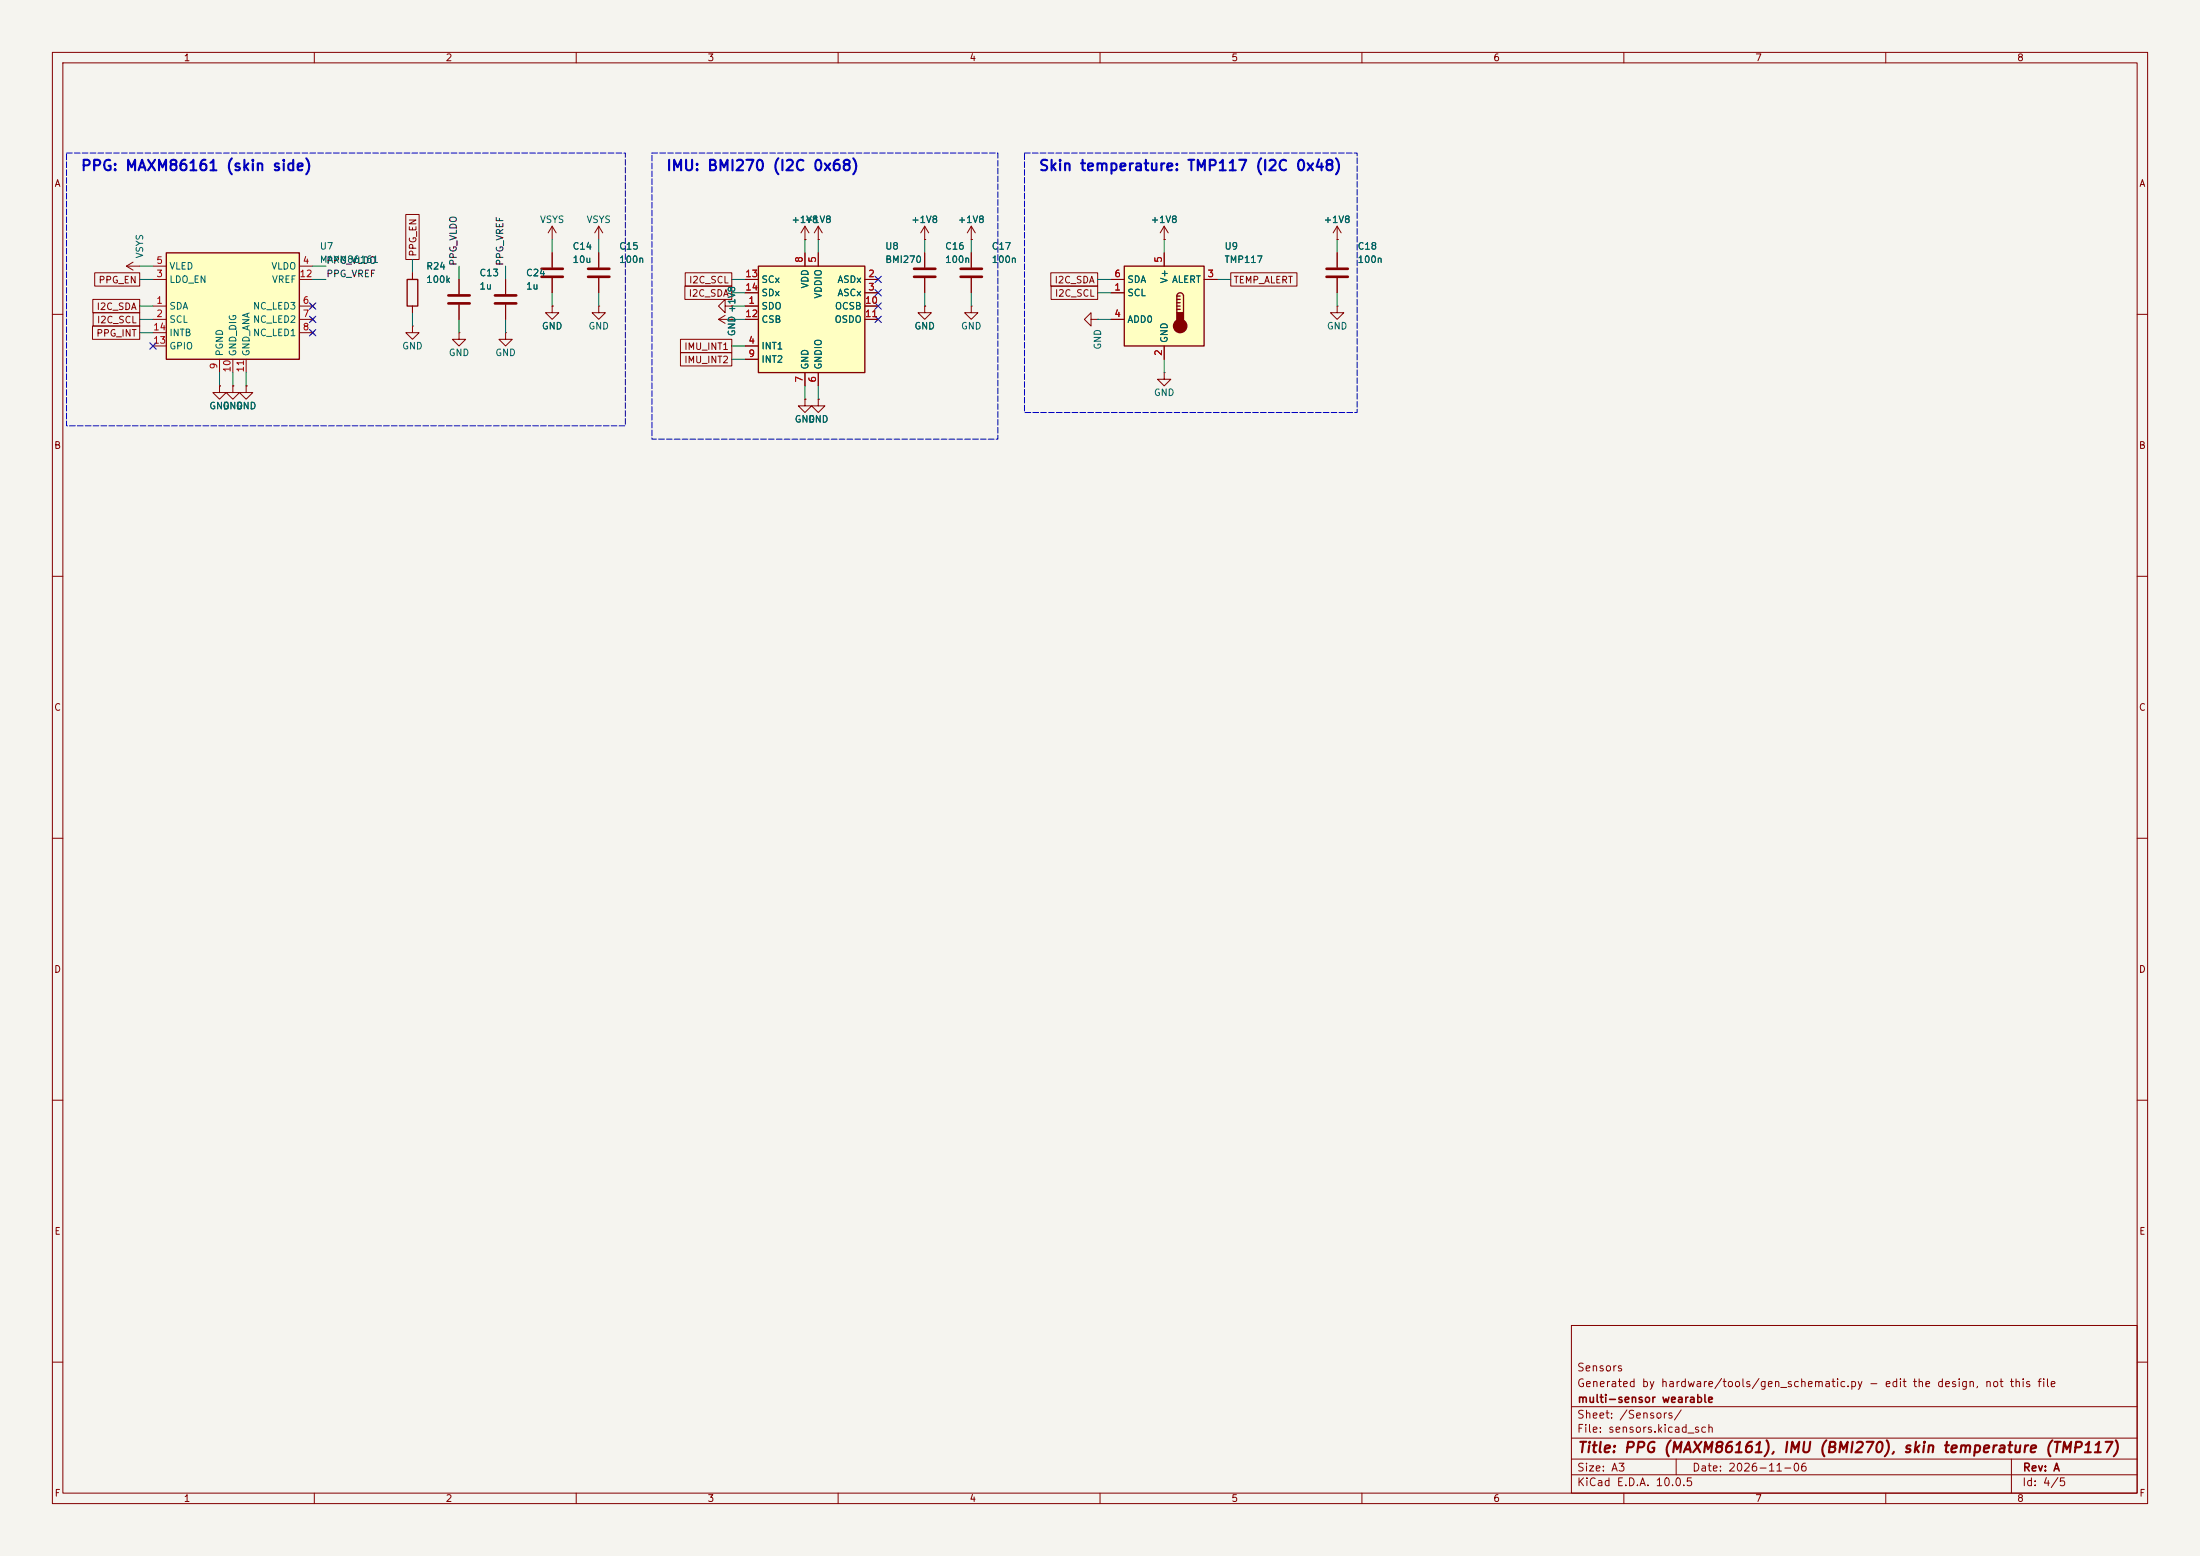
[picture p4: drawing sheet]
<svg xmlns="http://www.w3.org/2000/svg" width="420mm" height="297mm" viewBox="0 0 420 297" stroke-linecap="round" stroke-linejoin="round" font-family="sans-serif">
<path d="M0 0h420v297h-420z" fill="#f5f4ef" stroke="#f5f4ef" stroke-width=".19"/>
<g fill="none" stroke="#840000" stroke-width=".19">
<path d="M10 10h400v277h-400zM12 12h396v273h-396zM60 10v2M110 10v2M160 10v2M210 10v2M260 10v2M310 10v2M360 10v2M24.1 50.8l1.3 .8M24.1 50.8h2.6M25.4 50l-1.3 .8"/>
<path d="M96.5 53.3v2.8M96.5 58.2v2.8M105.4 58.4v1.3h1.3l-1.3 1.3-1.3-1.3h1.3M105.4 58.4h.1M105.4 43.2l-.8 1.3M105.4 43.2l.8 1.3M105.4 43.2v2.5M105.4 48.3v2.8M105.4 53.1v2.8M114.3 58.4v1.3h1.3l-1.3 1.3-1.3-1.3h1.3M114.3 58.4h.1M114.3 43.2l-.8 1.3"/>
<path d="M114.3 43.2l.8 1.3M114.3 43.2v2.5M138.4 58.4v-1.2l-1.2 1.2 1.2 1.3v-1.3h1.3M139.7 58.4h.1M153.7 45.7h.1M153.7 43.2l-.8 1.3M153.7 43.2l.7 1.3M153.7 43.2v2.5M156.2 45.7h.1M156.2 43.2l-.8 1.3M156.2 43.2l.8 1.3M156.2 43.2v2.5"/>
<path d="M176.5 58.4v1.3h1.3l-1.3 1.3-1.2-1.3h1.2M176.5 58.4h.1M176.5 45.7h.1M176.5 43.2v2.5M176.5 48.3v2.8M176.5 53.1v2.8M176.5 43.2l-.7 1.3M176.5 43.2l.8 1.3M10 60h2M137.2 61l1.2 .7M137.2 61h2.5M138.4 60.2l-1.2 .8"/>
<path d="M139.7 61h.1M153.7 76.2v1.3h1.2l-1.2 1.2-1.3-1.2h1.3M153.7 76.2h.1M156.2 76.2v1.3h1.3l-1.3 1.2-1.3-1.2h1.3M156.2 76.2h.1M222.2 71.1v1.3h1.3l-1.3 1.3-1.2-1.3h1.2M222.2 71.1h.1M408 60h2M10 110h2M408 110h2M10 160h2M408 160h2"/>
<path d="M10 210h2M408 210h2M300 253h108v32h-108zM10 260h2M300 278.5h108M300 274.5h108M300 268.5h108M320 278.5v3M384 278.5v6.5M408 260h2M60 285v2M110 285v2"/>
<path d="M160 285v2M210 285v2M260 285v2M300 281.5h108M310 285v2M360 285v2"/>
</g>
<path d="M94.5 56.4h4.1M94.5 57.9h4.1M103.4 51.3h4M103.4 52.8h4M174.5 51.3h4.1M174.5 52.8h4.1" fill="none" stroke="#840000" stroke-width=".51"/>
<path d="M144.8 50.8h20.3v20.3h-20.3z" fill="#ffffc2"/>
<path d="M144.8 50.8h20.3v20.3h-20.3z" fill="none" stroke="#840000" stroke-width=".25"/>
<g fill="none" stroke="#840000" stroke-width=".19">
<path d="M142.2 58.4h2.6M142.2 53.3h2.6M142.2 55.9h2.6M153.7 48.3v2.5M156.2 48.3v2.5M165.1 58.4h2.5M165.1 53.3h2.5M165.1 55.9h2.5M142.2 66h2.6M142.2 68.6h2.6M142.2 61h2.6M153.7 71.1v2.6"/>
<path d="M156.2 71.1v2.6M165.1 61h2.5"/>
</g>
<path d="M31.7 48.3h25.4v20.3h-25.4z" fill="#ffffc2"/>
<path d="M31.7 48.3h25.4v20.3h-25.4zM77.7 53.3h2.1v5.1h-2.1z" fill="none" stroke="#840000" stroke-width=".25"/>
<g fill="none" stroke="#840000" stroke-width=".19">
<path d="M29.2 58.4h2.5M29.2 53.3h2.5M29.2 50.8h2.5M57.1 58.4h2.6M57.1 53.3h2.6M57.1 50.8h2.6M59.3 58l.8 .8M60.1 58l-.8 .8M78.7 52.1v1.2M78.7 58.4v1.3M87.6 53.3v2.8M87.6 58.2v2.8"/>
<path d="M114.3 48.3v2.8M114.3 53.1v2.8M222.2 45.7h.1M222.2 43.2l-.7 1.3M222.2 43.2l.8 1.3M222.2 43.2v2.5M255.3 58.4v1.3h1.2l-1.2 1.3-1.3-1.3h1.3M255.3 58.4h.1M255.3 45.7h.1M255.3 43.2v2.5M255.3 48.3v2.8M255.3 53.1v2.8"/>
<path d="M255.3 43.2l-.8 1.3M255.3 43.2l.7 1.3M29.2 61h2.5M29.2 63.5h2.5M29.2 66h2.5M41.9 73.7v1.2h1.3l-1.3 1.3-1.3-1.3h1.3M41.9 73.7h.1M41.9 68.6v2.5M44.4 73.7v1.2h1.3l-1.3 1.3-1.2-1.3h1.2M44.4 73.7h.1M44.4 68.6v2.5M47 73.7v1.2h1.3l-1.3 1.3-1.3-1.3h1.3"/>
<path d="M47 73.7h.1M47 68.6v2.5M57.1 61h2.6M57.1 63.5h2.6M59.3 60.6l.8 .7M59.3 63.1l.8 .8M60.1 60.6l-.8 .7M60.1 63.1l-.8 .8M78.7 62.2v1.3h1.3l-1.3 1.3-1.2-1.3h1.2M78.7 62.2h.1M87.6 63.5v1.3h1.3l-1.3 1.2-1.2-1.2h1.2M87.6 63.5h.1"/>
<path d="M96.5 63.5v1.3h1.3l-1.3 1.2-1.3-1.2h1.3M96.5 63.5h.1M208.3 61v-1.3l-1.3 1.3 1.3 1.2v-1.2h1.2M209.5 61h.1"/>
</g>
<path d="M85.6 56.4h4.1M85.6 57.9h4.1M112.3 51.3h4M112.3 52.8h4M253.2 51.3h4.1M253.2 52.8h4.1" fill="none" stroke="#840000" stroke-width=".51"/>
<path d="M214.6 50.8h15.3v15.2h-15.3z" fill="#ffffc2"/>
<path d="M214.6 50.8h15.3v15.2h-15.3zM224.7 56.5a.64 .64 0 0 1 .6-.6 .64 .64 0 0 1 .6 .6v3.2M224.7 56.5v3.2M224.7 56.5h.6M224.7 57.2h.6M224.7 57.8h.6M224.7 58.4h.6M224.7 59.1h.6" fill="none" stroke="#840000" stroke-width=".25"/>
<g fill="#840000" stroke="#840000" stroke-width=".25">
<path d="M224.7 59.7h1.2v1.9h-1.2z"/>
<circle cx="225.3" cy="62.2" r="1.27"/>
</g>
<g fill="none" stroke="#840000" stroke-width=".19">
<path d="M17.7 57.1h9v2.6h-9zM17.8 59.7h8.9v2.5h-8.9zM18.1 52.1h8.6v2.5h-8.6zM77.5 40.9h2.5v8.6h-2.5zM78.7 52.1v1.2M78.7 58.4v1.3M87.6 53.3v2.8M87.6 58.2v2.8M96.5 53.3v2.8M96.5 58.2v2.8M105.4 58.4h.1M105.4 48.3v2.8"/>
<path d="M105.4 53.1v2.8M114.3 48.3v2.8M114.3 53.1v2.8M130.7 54.6h9v2.6h-9zM130.8 52.1h8.9v2.5h-8.9zM139.7 58.4h.1M142.2 55.9h2.6M142.2 53.3h2.6M142.2 58.4h2.6M153.7 45.7h.1M153.7 48.3v2.5M156.2 45.7h.1"/>
<path d="M156.2 48.3v2.5M165.1 55.9h2.5M165.1 53.3h2.5M165.1 58.4h2.5M176.5 45.7h.1M176.5 58.4h.1M176.5 48.3v2.8M176.5 53.1v2.8M185.4 58.4v1.3h1.3l-1.3 1.3-1.3-1.3h1.3M185.4 58.4h.1M185.4 45.7h.1M185.4 43.2v2.5"/>
<path d="M185.4 48.3v2.8M185.4 53.1v2.8M185.4 43.2l-.7 1.3M185.4 43.2l.8 1.3M200.6 52.1h8.9v2.5h-8.9zM200.7 54.6h8.8v2.6h-8.8zM212.1 55.9h2.5M212.1 53.3h2.5M222.2 45.7h.1M222.2 48.3v2.5M229.9 53.3h2.5M234.9 52.1h12.7v2.5h-12.7z"/>
<path d="M255.3 45.7h.1M255.3 48.3v2.8M255.3 53.1v2.8M17.7 62.2h9v2.6h-9zM41.9 73.7h.1M44.4 73.7h.1M47 73.7h.1M129.9 67.3h9.8v2.6h-9.8zM129.9 64.8h9.8v2.5h-9.8zM139.7 61h.1M142.2 61h2.6M142.2 66h2.6"/>
<path d="M142.2 68.6h2.6M153.7 76.2h.1M153.7 71.1v2.6M156.2 76.2h.1M156.2 71.1v2.6M165.1 61h2.5M212.1 61h2.5M222.2 66v2.6"/>
</g>
<path d="M183.4 51.3h4.1M183.4 52.8h4.1" fill="none" stroke="#840000" stroke-width=".51"/>
<g fill="none" stroke="#009600" stroke-width=".19">
<path d="M26.7 50.8h2.5M26.7 53.3h2.5M26.7 58.4h2.5M59.7 50.8h2.5M59.7 53.3h2.5M78.7 49.5v2.6M78.7 59.7v2.5M87.6 50.8v2.5M96.5 50.8v2.5M105.4 45.7v2.6M105.4 55.9v2.5M114.3 45.7v2.6"/>
<path d="M114.3 55.9v2.5M139.7 53.3h2.5M139.7 58.4h2.5M139.7 55.9h2.5M153.7 45.7v2.6M156.2 45.7v2.6M176.5 45.7v2.6M176.5 55.9v2.5M185.4 45.7v2.6M185.4 55.9v2.5M209.5 53.3h2.6M209.5 55.9h2.6"/>
<path d="M222.2 45.7v2.6M232.4 53.3h2.5M255.3 45.7v2.6M255.3 55.9v2.5M26.7 61h2.5M26.7 63.5h2.5M41.9 71.1v2.6M44.4 71.1v2.6M47 71.1v2.6M87.6 61v2.5M96.5 61v2.5M139.7 66h2.5"/>
<path d="M139.7 68.6h2.5M139.7 61h2.5M153.7 73.7v2.5M156.2 73.7v2.5M209.5 61h2.6M222.2 68.6v2.5"/>
</g>
<g fill="none" stroke="#000084" stroke-width=".19">
<path d="M59.1 57.8l1.2 1.2M60.3 57.8l-1.2 1.2M167 55.3l1.2 1.2M167 57.8l1.2 1.2M167 52.7l1.2 1.2M168.2 55.3l-1.2 1.2M168.2 57.8l-1.2 1.2M168.2 52.7l-1.2 1.2M28.6 65.4l1.2 1.2M29.8 65.4l-1.2 1.2M59.1 62.9l1.2 1.2M59.1 60.4l1.2 1.2"/>
<path d="M60.3 62.9l-1.2 1.2M60.3 60.4l-1.2 1.2M167 60.4l1.2 1.2M168.2 60.4l-1.2 1.2"/>
</g>
<path d="M12.7 29.2h106.7v52.1h-106.7zM124.5 29.2h66v54.6h-66zM195.6 29.2h63.5v49.5h-63.5z" fill="none" stroke="#0000c2" stroke-width=".19" stroke-dasharray="1.1 .4"/>
<g font-size="2" fill="#0000c2">
<text x="15.3" y="33.1">PPG: MAXM86161 (skin side)</text>
<text x="127.1" y="33.1">IMU: BMI270 (I2C 0x68)</text>
<text x="198.2" y="33.1">Skin temperature: TMP117 (I2C 0x48)</text>
</g>
<text font-size="2" fill="#840000" x="301" y="277.8">Title: PPG (MAXM86161), IMU (BMI270), skin temperature (TMP117)</text>
<g font-size="1.5" fill="#840000">
<text x="300.9" y="262.1">Sensors</text>
<text x="300.9" y="265.1">Generated by hardware/tools/gen_schematic.py - edit the design, not this file</text>
<text x="301" y="268.1">multi-sensor wearable</text>
<text x="300.9" y="273.8">File: sensors.kicad_sch</text>
<text x="300.9" y="271.1">Sheet: /Sensors/</text>
<text x="300.9" y="281.2">Size: A3</text>
<text x="322.9" y="281.2">Date: 2026-11-06</text>
<text x="386" y="281.2">Rev: A</text>
<text x="300.9" y="284">KiCad E.D.A. 10.0.5</text>
<text x="385.9" y="284">Id: 4/5</text>
</g>
<g font-size="1.3" fill="#840000">
<text x="35" y="12">1</text>
<text x="85" y="12">2</text>
<text x="135" y="12">3</text>
<text x="185" y="12">4</text>
<text x="235" y="12">5</text>
<text x="285" y="12">6</text>
<text x="335" y="12">7</text>
<text x="385" y="12">8</text>
<text x="10.3" y="36">A</text>
<text x="408.3" y="36">A</text>
<text x="79.8" y="49.1" transform="rotate(-90 79.8 49.1)">PPG_EN</text>
<text x="18.3" y="59.5">I2C_SDA</text>
<text x="18.7" y="54.4">PPG_EN</text>
<text x="131.4" y="56.9">I2C_SDA</text>
<text x="131.4" y="54.4">I2C_SCL</text>
<text x="201.2" y="54.4">I2C_SDA</text>
<text x="201.3" y="56.9">I2C_SCL</text>
<text x="235.4" y="54.4">TEMP_ALERT</text>
<text x="18.3" y="64.6">PPG_INT</text>
<text x="18.4" y="62">I2C_SCL</text>
<text x="130.5" y="69.6">IMU_INT2</text>
<text x="130.5" y="67.1">IMU_INT1</text>
<text x="10.2" y="86">B</text>
<text x="408.2" y="86">B</text>
<text x="10.2" y="136">C</text>
<text x="408.2" y="136">C</text>
<text x="10.2" y="186">D</text>
<text x="408.2" y="186">D</text>
<text x="10.3" y="236">E</text>
<text x="408.3" y="236">E</text>
<text x="10.3" y="286">F</text>
<text x="35" y="287">1</text>
<text x="85" y="287">2</text>
<text x="135" y="287">3</text>
<text x="185" y="287">4</text>
<text x="235" y="287">5</text>
<text x="285" y="287">6</text>
<text x="335" y="287">7</text>
<text x="385" y="287">8</text>
<text x="408.3" y="286">F</text>
</g>
<g font-size="1.3" fill="#006464">
<text x="60.9" y="48">U7</text>
<text x="103" y="42.9">VSYS</text>
<text x="109.2" y="48">C14</text>
<text x="111.9" y="42.9">VSYS</text>
<text x="118.1" y="48">C15</text>
<text x="151" y="42.9">+1V8</text>
<text x="168.9" y="48">U8</text>
<text x="173.9" y="42.9">+1V8</text>
<text x="180.3" y="48">C16</text>
<text x="182.8" y="42.9">+1V8</text>
<text x="189.2" y="48">C17</text>
<text x="219.6" y="42.9">+1V8</text>
<text x="233.7" y="48">U9</text>
<text x="252.6" y="42.9">+1V8</text>
<text x="259.1" y="48">C18</text>
<text x="27.6" y="49.4" transform="rotate(-90 27.6 49.4)">VSYS</text>
<text x="32.2" y="51.8">VLED</text>
<text x="51.7" y="51.8">VLDO</text>
<text x="60.9" y="50.5">MAXM86161</text>
<text x="81.3" y="51.8">R24</text>
<text x="91.4" y="53">C13</text>
<text x="100.3" y="53">C24</text>
<text x="109.2" y="50.5">10u</text>
<text x="118.1" y="50.5">100n</text>
<text x="168.9" y="50.5">BMI270</text>
<text x="180.3" y="50.5">100n</text>
<text x="189.2" y="50.5">100n</text>
<text x="233.7" y="50.5">TMP117</text>
<text x="259.1" y="50.5">100n</text>
<text x="32.2" y="59.4">SDA</text>
<text x="32.2" y="54.3">LDO_EN</text>
<text x="48.2" y="59.4">NC_LED3</text>
<text x="51.8" y="54.3">VREF</text>
<text x="81.3" y="54.3">100k</text>
<text x="91.4" y="55.6">1u</text>
<text x="100.3" y="55.6">1u</text>
<text x="145.3" y="59.4">SDO</text>
<text x="145.3" y="54.3">SCx</text>
<text x="145.3" y="56.8">SDx</text>
<text x="154.6" y="55.2" transform="rotate(-90 154.6 55.2)">VDD</text>
<text x="157.2" y="57.1" transform="rotate(-90 157.2 57.1)">VDDIO</text>
<text x="159.3" y="59.4">OCSB</text>
<text x="159.8" y="54.3">ASDx</text>
<text x="159.8" y="56.8">ASCx</text>
<text x="215.1" y="56.8">SCL</text>
<text x="215.1" y="54.3">SDA</text>
<text x="223.2" y="54.2" transform="rotate(-90 223.2 54.2)">V+</text>
<text x="223.6" y="54.3">ALERT</text>
<text x="32.2" y="61.9">SCL</text>
<text x="32.2" y="64.5">INTB</text>
<text x="48.2" y="61.9">NC_LED2</text>
<text x="48.2" y="64.5">NC_LED1</text>
<text x="103.3" y="63.2">GND</text>
<text x="112.2" y="63.2">GND</text>
<text x="140.7" y="64.3" transform="rotate(-90 140.7 64.3)">GND +1V8</text>
<text x="145.3" y="61.9">CSB</text>
<text x="159.2" y="61.9">OSDO</text>
<text x="174.5" y="63.2">GND</text>
<text x="183.4" y="63.2">GND</text>
<text x="215.1" y="61.9">ADD0</text>
<text x="223.2" y="65.6" transform="rotate(-90 223.2 65.6)">GND</text>
<text x="253.2" y="63.2">GND</text>
<text x="32.2" y="67">GPIO</text>
<text x="42.9" y="68.1" transform="rotate(-90 42.9 68.1)">PGND</text>
<text x="45.4" y="68.1" transform="rotate(-90 45.4 68.1)">GND_DIG</text>
<text x="48" y="68.1" transform="rotate(-90 48 68.1)">GND_ANA</text>
<text x="76.7" y="67">GND</text>
<text x="85.6" y="68.3">GND</text>
<text x="94.5" y="68.3">GND</text>
<text x="145.3" y="67">INT1</text>
<text x="145.3" y="69.5">INT2</text>
<text x="154.6" y="70.6" transform="rotate(-90 154.6 70.6)">GND</text>
<text x="157.2" y="70.6" transform="rotate(-90 157.2 70.6)">GNDIO</text>
<text x="210.5" y="66.8" transform="rotate(-90 210.5 66.8)">GND</text>
<text x="220.2" y="75.9">GND</text>
<text x="39.8" y="78.4">GND</text>
<text x="42.4" y="78.4">GND</text>
<text x="44.9" y="78.4">GND</text>
<text x="151.6" y="81">GND</text>
<text x="154.1" y="81">GND</text>
</g>
<g font-size="1.3" fill="#a90000">
<text x="29.7" y="53.2">3</text>
<text x="29.7" y="50.7">5</text>
<text x="57.1" y="53.2">12</text>
<text x="57.7" y="50.7">4</text>
<text x="142.2" y="53.2">13</text>
<text x="153.5" y="50.3" transform="rotate(-90 153.5 50.3)">8</text>
<text x="156.1" y="50.3" transform="rotate(-90 156.1 50.3)">5</text>
<text x="165.6" y="53.2">2</text>
<text x="212.6" y="53.2">6</text>
<text x="222.1" y="50.3" transform="rotate(-90 222.1 50.3)">5</text>
<text x="230.4" y="53.2">3</text>
<text x="29.7" y="58.3">1</text>
<text x="57.7" y="58.3">6</text>
<text x="142.2" y="55.7">14</text>
<text x="142.8" y="58.3">1</text>
<text x="165" y="58.3">10</text>
<text x="165.6" y="55.7">3</text>
<text x="212.6" y="55.7">1</text>
<text x="29.1" y="65.9">13</text>
<text x="29.1" y="63.4">14</text>
<text x="29.7" y="60.8">2</text>
<text x="57.7" y="60.8">7</text>
<text x="57.7" y="63.4">8</text>
<text x="142.2" y="60.8">12</text>
<text x="142.8" y="65.9">4</text>
<text x="165" y="60.8">11</text>
<text x="212.6" y="60.8">4</text>
<text x="41.8" y="70.6" transform="rotate(-90 41.8 70.6)">9</text>
<text x="44.3" y="71.2" transform="rotate(-90 44.3 71.2)">10</text>
<text x="46.9" y="71.2" transform="rotate(-90 46.9 71.2)">11</text>
<text x="142.8" y="68.4">9</text>
<text x="222.1" y="68" transform="rotate(-90 222.1 68)">2</text>
<text x="153.5" y="73.1" transform="rotate(-90 153.5 73.1)">7</text>
<text x="156.1" y="73.1" transform="rotate(-90 156.1 73.1)">6</text>
</g>
<g font-size="1.3" fill="#0f0f0f">
<text x="62.2" y="53.2">PPG_VREF</text>
<text x="62.2" y="50.7">PPG_VLDO</text>
<text x="87.5" y="50.8" transform="rotate(-90 87.5 50.8)">PPG_VLDO</text>
<text x="96.4" y="50.8" transform="rotate(-90 96.4 50.8)">PPG_VREF</text>
</g>
</svg>
